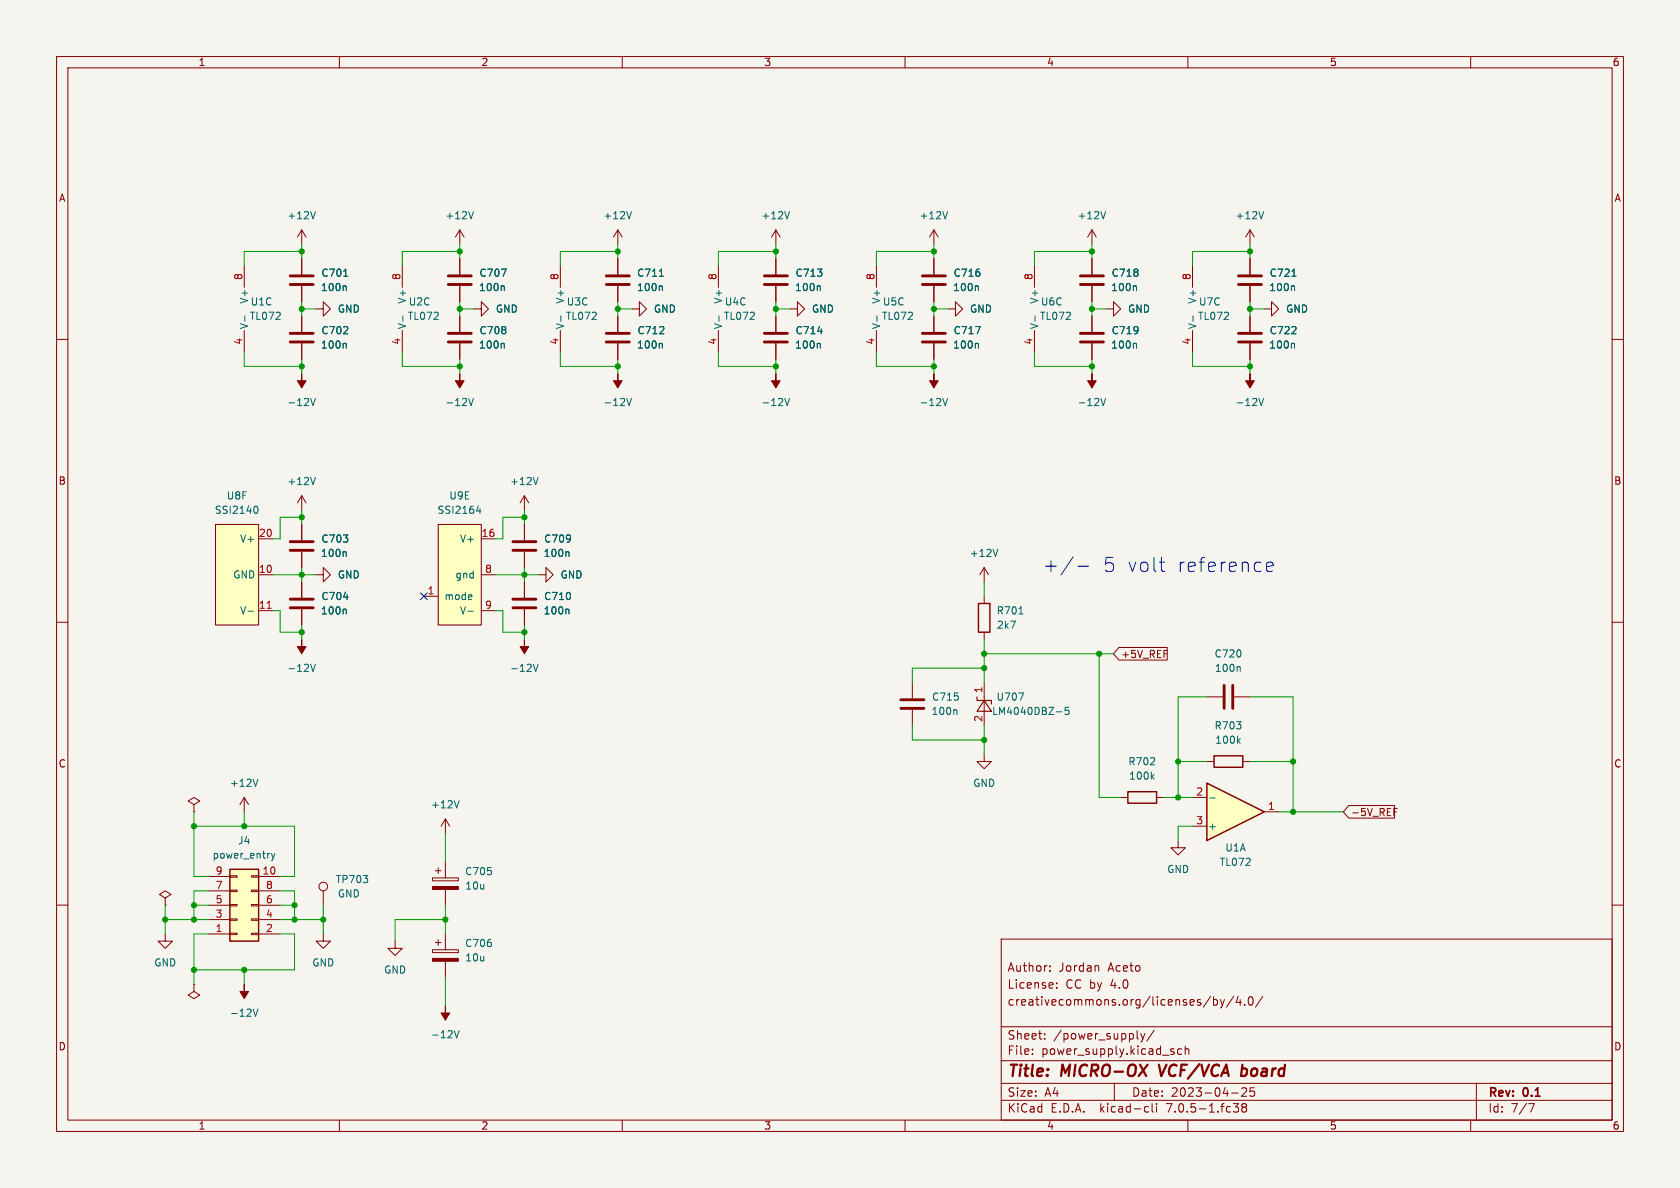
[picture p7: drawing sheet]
<svg xmlns="http://www.w3.org/2000/svg" width="297mm" height="210mm" viewBox="0 0 297 210" stroke-linecap="round" stroke-linejoin="round" font-family="sans-serif">
<path d="M0 0h297v210h-297z" fill="#f5f4ef" stroke="#f5f4ef" stroke-width=".18"/>
<g fill="none" stroke="#840000" stroke-width=".18">
<path d="M10 10h277v190h-277zM12 12h273v186h-273zM60 10v2M110 10v2M160 10v2M210 10v2M260 10v2M10 60h2M43.2 47v3.8M43.2 58.4v3.8M53.3 40.6v2.6M53.3 45.7v2.8"/>
<path d="M53.3 50.5v2.8M53.3 55.9v2.8M53.3 40.6l-.7 1.3M53.3 40.6l.8 1.3M55.9 54.6h1.2v-1.3l1.3 1.3-1.3 1.3v-1.3M71.1 47v3.8M71.1 58.4v3.8M81.3 40.6l-.8 1.3M81.3 40.6v2.6M81.3 45.7v2.8M81.3 50.5v2.8M81.3 55.9v2.8"/>
<path d="M81.3 40.6l.7 1.3M83.8 54.6h1.3v-1.3l1.3 1.3-1.3 1.3v-1.3M99.1 47v3.8M99.1 58.4v3.8M109.2 40.6l-.7 1.3M109.2 40.6v2.6M109.2 45.7v2.8M109.2 50.5v2.8M109.2 55.9v2.8M109.2 40.6l.8 1.3M111.8 54.6h1.2v-1.3l1.3 1.3-1.3 1.3v-1.3M127 47v3.8"/>
<path d="M127 58.4v3.8M137.2 40.6l-.8 1.3M137.2 40.6v2.6M137.2 45.7v2.8M137.2 50.5v2.8M137.2 55.9v2.8M137.2 40.6l.7 1.3M139.7 54.6h1.3v-1.3l1.2 1.3-1.2 1.3v-1.3M154.9 47v3.8M154.9 58.4v3.8M165.1 40.6v2.6M165.1 45.7v2.8"/>
<path d="M165.1 50.5v2.8M165.1 55.9v2.8M165.1 40.6l-.8 1.3M165.1 40.6l.8 1.3M167.6 54.6h1.3v-1.3l1.3 1.3-1.3 1.3v-1.3M182.9 47v3.8M182.9 58.4v3.8M193 40.6v2.6M193 45.7v2.8M193 50.5v2.8M193 55.9v2.8M193 40.6l-.7 1.3"/>
<path d="M193 40.6l.8 1.3M195.6 54.6h1.2v-1.3l1.3 1.3-1.3 1.3v-1.3M210.8 47v3.8M210.8 58.4v3.8M221 40.6v2.6M221 45.7v2.8M221 50.5v2.8M221 55.9v2.8M221 40.6l-.8 1.3M221 40.6l.7 1.3M223.5 54.6h1.3v-1.3l1.3 1.3-1.3 1.3v-1.3M285 60h2"/>
<path d="M53.3 60.7v2.8M81.3 60.7v2.8M109.2 60.7v2.8M137.2 60.7v2.8M165.1 60.7v2.8M193 60.7v2.8M221 60.7v2.8M38.1 92.7h7.6v17.8h-7.6zM45.7 95.3h2.6M53.3 87.6v2.6M53.3 92.7v2.8M53.3 97.5v2.8"/>
<path d="M53.3 87.6l-.7 1.3M53.3 87.6l.8 1.3M77.5 92.7h7.6v17.8h-7.6zM85.1 95.3h2.5M92.7 87.6v2.6M92.7 92.7v2.8M92.7 97.5v2.8M92.7 87.6l-.8 1.3M92.7 87.6l.8 1.3M10 110h2M45.7 101.6h2.6M45.7 108h2.6"/>
<path d="M53.3 102.9v2.8M53.3 107.7v2.8M55.9 101.6h1.2v-1.3l1.3 1.3-1.3 1.3v-1.3M74.9 105.4h2.6M85.1 101.6h2.5M85.1 108h2.5M92.7 102.9v2.8M92.7 107.7v2.8M95.2 101.6h1.3v-1.3l1.3 1.3-1.3 1.3v-1.3M174 100.3l-.8 1.3M174 100.3v2.6M174 100.3l.8 1.3"/>
<path d="M285 110h2M174 133.4v1.2h-1.3l1.3 1.3 1.3-1.3h-1.3M10 160h2M29.2 158.8l1-.7-1-.6-1 .6 1 .7v1.2M34.3 142.2l1-.6-1-.6-1 .6 1 .6v1.3M34.3 143.5h.1M36.8 154.9h3.8M36.8 157.5h3.8M40.6 154.8h1.3v.3h-1.3zM40.6 157.4h1.3v.2h-1.3zM40.6 159.9h1.3v.2h-1.3zM43.2 141v2.5"/>
<path d="M43.2 141l-.8 1.2M43.2 141l.7 1.2M44.4 154.8h1.3v.3h-1.3zM44.4 157.4h1.3v.2h-1.3zM44.4 159.9h1.3v.2h-1.3zM45.7 154.9h3.8M45.7 157.5h3.8M57.1 157.5v2.5M76.5 155.2h4.5v.5h-4.5zM77 153.9h1M77.5 153.4v1M78.7 144.8l-.7 1.3"/>
<path d="M78.7 144.8v2.5M78.7 152.4v2.8M78.7 157.2v2.8M78.7 144.8l.8 1.3M198.1 141h1.3M204.5 141h1.2M208.3 148.6v1.3h1.2l-1.2 1.2-1.3-1.2h1.3M285 160h2M29.2 160h.1M29.2 165.1v1.3h-1.3l1.3 1.2 1.3-1.2h-1.3M36.8 165.1h3.8M36.8 162.6h3.8"/>
<path d="M36.8 160h3.8M40.6 162.4h1.3v.3h-1.3zM40.6 165h1.3v.2h-1.3zM44.4 162.4h1.3v.3h-1.3zM44.4 165h1.3v.2h-1.3zM45.7 165.1h3.8M45.7 162.6h3.8M45.7 160h3.8M57.1 165.1v1.3h1.3l-1.3 1.2-1.2-1.2h1.2M69.8 166.4v1.2h1.3l-1.3 1.3-1.2-1.3h1.2M76.5 167.9h4.5v.5h-4.5zM77 166.6h1"/>
<path d="M77.5 166.1v1M78.7 165.1v2.8M78.7 169.9v2.8M177 166h108v32h-108zM185.6 171.6v.1M185.6 170.8v.1M186.8 174.6v.1M186.8 173.8v.1M194 170.7l.2 .2v.8M214 176.1l-1.3 2M214.5 176.2v1.5M214.5 176.8l.5-.1 .2 .3v.4l-.1 .2h-.6"/>
<path d="M215.7 176.7l.4 1M216.1 177.7l-.1 .4-.3 .1M216.5 176.7l-.4 1M218.1 176.1l-1.3 2M218.9 176.1l-.4 1.1h1M219.2 176.7v1M220 177.6v.1M220.8 176.3l.2-.1a.81 .81 0 0 1 .6 .6 .81 .81 0 0 1-.3 .8l-.1 .1a.81 .81 0 0 1-.4-1.4zM223.2 176.1l-1.2 2M60 198v2M110 198v2M160 198v2"/>
<path d="M177 194.5h108M177 191.5h108M177 187.5h108M177 181.5h108M182.5 186.3v.1M182.5 185.5v.1M184.7 183.6v.1M184.7 182.8v.1M197 191.5v3M201 182.2v1.3l.2 .2M201.7 182.7l.3 1M202 183.7l-.1 .4-.2 .1"/>
<path d="M202.4 182.7l-.4 1M202.5 196.5h.5M202.5 195.7h.5M203.7 195.1v1.3l.2 .2M204 182.1l-1.3 2M204.5 195.1v.1M204.5 195.6v1M207.2 185.9l.3 .1 .1 .2-.2 .2h-.3M207.2 185.4l.3 .1M208.9 185.5l-.4-.1-.3 .3v.4l.1 .2h.6M209.5 185.5l.2-.1 .4 .1 .1 .9M209.5 184.9v1.5"/>
<path d="M210 198v2M217.7 193.2h1.2M218 195.1h1l-.5 .6 .4 .1v.7l-.2 .1h-.5l-.2-.1M219.5 192.4l.6-.1 .2 .1 .1 .3-.9 1.1h.9M219.8 195.7l-.3-.2 .3-.4h.3l.3 .3-.3 .3M219.8 195.7l-.3 .3 .1 .5 .2 .1h.3l.3-.3-.1-.4-.2-.2M219.8 195.7h.3M221.7 192.3h-.7v.7l.2-.1h.5l.1 .3-.1 .5-.2 .1-.5-.1M260 198v2M261 191.5v6.5M270.2 195.1h1l-.6 1.5"/>
<circle cx="57.1" cy="156.7" r=".76"/>
</g>
<path d="M204.9 188.2l.4 2M219.4 190.1l.6 .1M219.6 188.2l-.2 2M219.8 188.9l-.2 .1" fill="none" stroke="#840000" stroke-width=".4"/>
<g fill="none" stroke="#006464" stroke-width=".18">
<path d="M55.8 37.4l-.5 1.3M83.7 37.4l-.4 1.3M111.6 37.4l-.4 1.3M139.6 37.4l-.4 1.3M167.5 37.4l-.4 1.3M195.5 37.4l-.5 1.3M223.4 37.4l-.4 1.3M43.3 55.8v1M60.8 48.8h.7M61 50.5l.2 .2v.7M71.2 55.8v1M89 50.5l.2 .2v.7"/>
<path d="M99.2 55.8v1M116.6 48.8h.7M116.9 50.5l.2 .2v.7M127.1 55.8v1M144.9 50.5l.1 .2v.7M155 55.8v1M172.8 50.5l.2 .2v.7M183 55.8v1M200.7 50.5l.2 .2v.7M210.9 55.8v1M228.4 48.8h.7M228.7 50.5l.2 .2v.7"/>
<path d="M54.9 70.4l.4 1.3 .5-1.3M61 60.7l.2 .2v.6M82.9 70.4l.4 1.3 .4-1.3M89 60.7l.2 .2v.6M110.8 70.4l.4 1.3 .4-1.3M116.9 60.7l.2 .2v.6M138.7 70.4l.5 1.3 .4-1.3M144.9 60.7l.1 .2v.6M166.7 70.4l.4 1.3 .4-1.3M172.8 60.7l.2 .2v.6M194.6 70.4l.4 1.3 .5-1.3M200.7 60.7l.2 .2v.6"/>
<path d="M222.6 70.4l.4 1.3 .4-1.3M228.7 60.7l.2 .2v.6M45.2 89.5a.68 .68 0 0 1 .4 .6 .68 .68 0 0 1-.4 .6M55.8 84.4l-.5 1.3M61 97.5l.2 .2v.7M84.2 90.3h.8M84.8 89.9v.8M95.1 84.4l-.4 1.3M100.4 97.5l.2 .2v.7M176.4 97.1l-.4 1.3M43.8 108h1M54.9 117.4l.4 1.3 .5-1.3"/>
<path d="M61 107.7l.2 .2v.6M82.7 108h1M94.3 117.4l.4 1.3 .4-1.3M100.4 107.7l.2 .2v.6M45.6 137.7l-.4 1.3M203.7 137.3l.3 .4M204 136.9l-.5 .5M48 150.9l.3 .8M48.3 151.7l-.3 .4M48.6 150.9l-.3 .8M81.2 141.5l-.5 1.3M44.8 178.4l.4 1.2 .4-1.2"/>
<path d="M80.3 182.2l.4 1.3 .5-1.3"/>
</g>
<g fill="none" stroke="#840000" stroke-width=".51">
<path d="M51.3 50.3h4.1M51.3 48.8h4.1M51.3 58.9h4.1M79.2 50.3h4.1M79.2 48.8h4.1M79.2 58.9h4.1M107.2 50.3h4.1M107.2 48.8h4.1M107.2 58.9h4.1M135.1 50.3h4.1M135.1 48.8h4.1M135.1 58.9h4.1"/>
<path d="M163.1 50.3h4M163.1 48.8h4M163.1 58.9h4M191 50.3h4.1M191 48.8h4.1M191 58.9h4.1M218.9 50.3h4.1M218.9 48.8h4.1M218.9 58.9h4.1M51.3 60.5h4.1M79.2 60.5h4.1M107.2 60.5h4.1"/>
<path d="M135.1 60.5h4.1M163.1 60.5h4M191 60.5h4.1M218.9 60.5h4.1M51.3 97.3h4.1M51.3 95.8h4.1M90.7 97.3h4M90.7 95.8h4M51.3 107.4h4.1M51.3 105.9h4.1M90.7 107.4h4M90.7 105.9h4"/>
</g>
<g fill="#840000" stroke="#840000" stroke-width=".18">
<path d="M53.3 113v1.3h.8l-.8 1.3-.7-1.3h.7z"/>
<path d="M76.5 156.7h4.5v.5h-4.5z"/>
<path d="M137.2 66v1.3h.7l-.7 1.3-.8-1.3h.8z"/>
<path d="M165.1 66v1.3h.8l-.8 1.3-.8-1.3h.8z"/>
<path d="M109.2 66v1.3h.8l-.8 1.3-.7-1.3h.7z"/>
<path d="M81.3 66v1.3h.7l-.7 1.3-.8-1.3h.8z"/>
<path d="M43.2 174v1.3h.7l-.7 1.2-.8-1.2h.8z"/>
<path d="M76.5 169.4h4.5v.5h-4.5z"/>
<path d="M78.7 177.8v1.3h.8l-.8 1.2-.7-1.2h.7z"/>
<path d="M221 66v1.3h.7l-.7 1.3-.8-1.3h.8z"/>
<path d="M193 66v1.3h.8l-.8 1.3-.7-1.3h.7z"/>
<path d="M53.3 66v1.3h.8l-.8 1.3-.7-1.3h.7z"/>
<path d="M92.7 113v1.3h.8l-.8 1.3-.8-1.3h.8z"/>
</g>
<g fill="#ffffc2" stroke="#ffffc2" stroke-width=".18">
<path d="M38.1 92.7h7.6v17.8h-7.6z"/>
<path d="M77.5 92.7h7.6v17.8h-7.6z"/>
<path d="M40.6 153.7h5.1v12.7h-5.1z"/>
</g>
<path d="M47.2 107.5h.8" fill="none" stroke="#a90000" stroke-width=".18"/>
<path d="M199.4 140h5.1v2h-5.1zM40.6 153.7h5.1v12.7h-5.1z" fill="none" stroke="#840000" stroke-width=".25"/>
<path d="M213.4 138.4l10.1 5.1-10.1 5.1z" fill="#ffffc2"/>
<path d="M173 106.7h2v5.1h-2zM213.4 138.4l10.1 5.1-10.1 5.1zM214.6 133.6h5.1v2h-5.1z" fill="none" stroke="#840000" stroke-width=".25"/>
<g fill="none" stroke="#840000" stroke-width=".18">
<path d="M53.3 45.7v2.8M53.3 50.5v2.8M53.3 55.9v2.8M81.3 45.7v2.8M81.3 50.5v2.8M81.3 55.9v2.8M109.2 45.7v2.8M109.2 50.5v2.8M109.2 55.9v2.8M137.2 45.7v2.8M137.2 50.5v2.8M137.2 55.9v2.8"/>
<path d="M165.1 45.7v2.8M165.1 50.5v2.8M165.1 55.9v2.8M193 45.7v2.8M193 50.5v2.8M193 55.9v2.8M221 45.7v2.8M221 50.5v2.8M221 55.9v2.8M53.3 60.7v2.8M81.3 60.7v2.8M109.2 60.7v2.8"/>
<path d="M137.2 60.7v2.8M165.1 60.7v2.8M193 60.7v2.8M221 60.7v2.8M53.3 92.7v2.8M53.3 97.5v2.8M92.7 92.7v2.8M92.7 97.5v2.8M53.3 102.9v2.8M53.3 107.7v2.8M92.7 102.9v2.8M92.7 107.7v2.8"/>
<path d="M174 105.4v1.3M174 111.8v1.2M197.8 114.5h8.6v2.2h-8.6l-1-1.1zM161.3 120.7v2.7M161.3 125.5v2.8M174 120.7v7.6M213.4 123.2h2.8M213.4 134.6h1.2M218.2 123.2h2.8M219.7 134.6h1.3M210.8 141h2.6M210.8 146.1h2.6"/>
<path d="M223.5 143.5h2.6M238.4 142.4h8.1v2.2h-8.1l-.9-1.1zM246.4 143.5h.4M246.4 142.9h.6M34.3 174v1.3l1 .6-1 .6-1-.6 1-.6M34.3 174h.1"/>
</g>
<g fill="none" stroke="#006464" stroke-width=".18">
<path d="M60.8 48.8h.7M61 50.5l.2 .2v.7M89 50.5l.2 .2v.7M116.6 48.8h.7M116.9 50.5l.2 .2v.7M144.9 50.5l.1 .2v.7M172.8 50.5l.2 .2v.7M200.7 50.5l.2 .2v.7M228.4 48.8h.7M228.7 50.5l.2 .2v.7M61 60.7l.2 .2v.6M89 60.7l.2 .2v.6"/>
<path d="M116.9 60.7l.2 .2v.6M144.9 60.7l.1 .2v.6M172.8 60.7l.2 .2v.6M200.7 60.7l.2 .2v.6M228.7 60.7l.2 .2v.6M61 97.5l.2 .2v.7M100.4 97.5l.2 .2v.7M61 107.7l.2 .2v.6M100.4 107.7l.2 .2v.6M180.1 108.5h.8M219.1 117.8l.2 .2v.7M169 125.5l.2 .1v.7"/>
<path d="M180.1 122.5h.9l-.6 1.3M186.8 125.8h.9M188.9 125h-.6v.6l.1-.1 .5 .1 .1 .2-.1 .4-.1 .1-.5-.1M218.9 130.9l.4 .5M219.3 130.5l-.5 .5M213.9 141.1h1"/>
</g>
<path d="M159.3 125.2h4M159.3 123.7h4M216.4 121.2v4M217.9 121.2v4" fill="none" stroke="#840000" stroke-width=".51"/>
<path d="M172.7 123.2v.6h2.6v.7M174 123.8l1.3 1.9h-2.6z" fill="none" stroke="#840000" stroke-width=".2"/>
<path d="M189.7 98.4l-2.1 3.2M205 99.4h.9M190.6 100.1h1.9M205.4 100.9l.5 .1M223.9 100.2l1.2-.2-.1-.5-.7-.1-.4 .3v1l.1 .2 .3 .1 .7-.1" fill="none" stroke="#0000c2" stroke-width=".18"/>
<g fill="none" stroke="#009600" stroke-width=".18">
<path d="M53.3 44.5h-10.1v2.5M53.3 43.2v2.5M53.3 53.3v2.6M53.3 54.6h2.6M81.3 44.5h-10.2v2.5M81.3 43.2v2.5M81.3 53.3v2.6M81.3 54.6h2.5M109.2 44.5h-10.1v2.5M109.2 54.6h2.6M109.2 43.2v2.5M109.2 53.3v2.6"/>
<path d="M137.2 44.5h-10.2v2.5M137.2 54.6h2.5M137.2 43.2v2.5M137.2 53.3v2.6M165.1 44.5h-10.2v2.5M165.1 54.6h2.5M165.1 43.2v2.5M165.1 53.3v2.6M193 44.5h-10.1v2.5M193 43.2v2.5M193 53.3v2.6M193 54.6h2.6"/>
<path d="M221 44.5h-10.2v2.5M221 54.6h2.5M221 43.2v2.5M221 53.3v2.6M43.2 62.2v2.6h10.1M53.3 63.5v2.5M71.1 62.2v2.6h10.2M81.3 63.5v2.5M99.1 62.2v2.6h10.1M109.2 63.5v2.5M127 62.2v2.6h10.2M137.2 63.5v2.5"/>
<path d="M154.9 62.2v2.6h10.2M165.1 63.5v2.5M182.9 62.2v2.6h10.1M193 63.5v2.5M210.8 62.2v2.6h10.2M221 63.5v2.5M53.3 91.4h-3.8v3.9h-1.2M53.3 90.2v2.5M92.7 91.4h-3.8v3.9h-1.3M92.7 90.2v2.5M48.3 101.6h7.6M48.3 108h1.2v3.8h3.8"/>
<path d="M53.3 100.3v2.6M53.3 110.5v2.5M87.6 101.6h7.6M87.6 108h1.3v3.8h3.8M92.7 100.3v2.6M92.7 110.5v2.5M174 102.9v2.5M174 113v7.7M174 118.1h-12.7v2.6M174 115.6h22.8M194.3 115.6v25.4h3.8M161.3 128.3v2.5h12.7"/>
<path d="M174 128.3v5.1M208.3 134.6h5.1M213.4 123.2h-5.1v17.8M221 134.6h7.6M221 123.2h7.6v20.3M34.3 143.5v11.4h2.5M34.3 146.1h17.8v8.8h-2.6M36.8 157.5h-2.5v5.1M43.2 143.5v2.6M49.5 157.5h2.6v5.1M78.7 147.3v5.1M205.7 141h5.1"/>
<path d="M210.8 146.1h-2.5v2.5M226.1 143.5h11.4M29.2 162.6h7.6M29.2 160v5.1M34.3 160h2.5M36.8 165.1h-2.5v8.9M43.2 171.5v2.5M49.5 165.1h2.6v6.4h-17.8M49.5 162.6h7.6M49.5 160h2.6M57.1 160v5.1M78.7 162.6h-8.9v3.8"/>
<path d="M78.7 160v5.1M78.7 172.7v5.1"/>
</g>
<path d="M74.3 104.8l1.2 1.2M75.5 104.8l-1.2 1.2" fill="none" stroke="#000084" stroke-width=".18"/>
<g fill="#009600" stroke="#009600" stroke-width=".18">
<circle cx="43.2" cy="171.5" r=".46"/>
<circle cx="34.3" cy="171.5" r=".46"/>
<circle cx="34.3" cy="160" r=".46"/>
<circle cx="34.3" cy="162.6" r=".46"/>
<circle cx="29.2" cy="162.6" r=".46"/>
<circle cx="34.3" cy="146.1" r=".46"/>
<circle cx="174" cy="118.1" r=".46"/>
<circle cx="228.6" cy="134.6" r=".46"/>
<circle cx="208.3" cy="134.6" r=".46"/>
<circle cx="194.3" cy="115.6" r=".46"/>
<circle cx="174" cy="130.8" r=".46"/>
<circle cx="208.3" cy="141" r=".46"/>
<circle cx="228.6" cy="143.5" r=".46"/>
<circle cx="174" cy="115.6" r=".46"/>
<circle cx="109.2" cy="54.6" r=".46"/>
<circle cx="137.2" cy="54.6" r=".46"/>
<circle cx="109.2" cy="44.5" r=".46"/>
<circle cx="81.3" cy="64.8" r=".46"/>
<circle cx="137.2" cy="44.5" r=".46"/>
<circle cx="81.3" cy="44.5" r=".46"/>
<circle cx="81.3" cy="54.6" r=".46"/>
<circle cx="109.2" cy="64.8" r=".46"/>
<circle cx="165.1" cy="64.8" r=".46"/>
<circle cx="165.1" cy="44.5" r=".46"/>
<circle cx="193" cy="44.5" r=".46"/>
<circle cx="137.2" cy="64.8" r=".46"/>
<circle cx="165.1" cy="54.6" r=".46"/>
<circle cx="78.7" cy="162.6" r=".46"/>
<circle cx="43.2" cy="146.1" r=".46"/>
<circle cx="53.3" cy="91.4" r=".46"/>
<circle cx="53.3" cy="101.6" r=".46"/>
<circle cx="53.3" cy="111.8" r=".46"/>
<circle cx="92.7" cy="111.8" r=".46"/>
<circle cx="92.7" cy="101.6" r=".46"/>
<circle cx="92.7" cy="91.4" r=".46"/>
<circle cx="53.3" cy="54.6" r=".46"/>
<circle cx="53.3" cy="64.8" r=".46"/>
<circle cx="53.3" cy="44.5" r=".46"/>
<circle cx="193" cy="54.6" r=".46"/>
<circle cx="221" cy="44.5" r=".46"/>
<circle cx="221" cy="54.6" r=".46"/>
<circle cx="193" cy="64.8" r=".46"/>
<circle cx="221" cy="64.8" r=".46"/>
<circle cx="52.1" cy="162.6" r=".46"/>
<circle cx="57.1" cy="162.6" r=".46"/>
<circle cx="52.1" cy="160" r=".46"/>
</g>
<g font-size="3.5" fill="#0000c2">
<text x="184.1" y="101.4">+/-</text>
<text x="194.7" y="101.4">5 volt</text>
<text x="207.6" y="101.4">reference</text>
</g>
<g font-size="2.8" fill="#840000">
<text x="178" y="190.8">Title:</text>
<text x="187.5" y="190.8">MICRO-OX</text>
<text x="205.4" y="190.8">VCF/VCA</text>
<text x="220.5" y="190.8">board</text>
</g>
<g font-size="2.1" fill="#840000">
<text x="178" y="171.9">Author:</text>
<text x="187.1" y="171.9">Jordan</text>
<text x="195.8" y="171.9">Aceto</text>
<text x="178" y="177.9">creativecommons.org/licenses/by/4.0/</text>
<text x="178" y="174.9">License:</text>
<text x="188.3" y="174.9">CC by</text>
<text x="196.2" y="174.9">4.0</text>
<text x="178" y="183.9">Sheet:</text>
<text x="186.2" y="183.9">/power_supply/</text>
<text x="178" y="186.6">File:</text>
<text x="184" y="186.6">power_supply.kicad_sch</text>
<text x="178" y="196.8">KiCad</text>
<text x="178" y="194">Size:</text>
<text x="184.6" y="194">A4</text>
<text x="185.7" y="196.8">E.D.A.</text>
<text x="194.4" y="196.8">kicad-cli</text>
<text x="200" y="194">Date:</text>
<text x="206.2" y="196.8">7.0.5-1.fc38</text>
<text x="206.9" y="194">2023-04-25</text>
<text x="263" y="194.2">Rev:</text>
<text x="263" y="196.8">Id:</text>
<text x="267" y="196.8">7/7</text>
<text x="269.2" y="194.2">0.1</text>
</g>
<g font-size="1.8" fill="#840000">
<text x="35" y="11.8">1</text>
<text x="85" y="11.8">2</text>
<text x="135" y="11.8">3</text>
<text x="185" y="11.8">4</text>
<text x="235" y="11.8">5</text>
<text x="285" y="11.8">6</text>
<text x="10.4" y="35.8">A</text>
<text x="285.4" y="35.8">A</text>
<text x="10.3" y="85.8">B</text>
<text x="285.3" y="85.8">B</text>
<text x="198.1" y="116.5">+5V_REF</text>
<text x="10.3" y="135.8">C</text>
<text x="285.3" y="135.8">C</text>
<text x="238.8" y="144.4">-5V_REF</text>
<text x="10.3" y="185.8">D</text>
<text x="285.3" y="185.8">D</text>
<text x="35" y="199.8">1</text>
<text x="85" y="199.8">2</text>
<text x="135" y="199.8">3</text>
<text x="185" y="199.8">4</text>
<text x="235" y="199.8">5</text>
<text x="285" y="199.8">6</text>
</g>
<g font-size="1.8" fill="#006464">
<text x="50.7" y="38.9">+12V</text>
<text x="78.7" y="38.9">+12V</text>
<text x="106.6" y="38.9">+12V</text>
<text x="134.6" y="38.9">+12V</text>
<text x="162.5" y="38.9">+12V</text>
<text x="190.4" y="38.9">+12V</text>
<text x="218.4" y="38.9">+12V</text>
<text x="44" y="53.7" transform="rotate(-90 44 53.7)">V+</text>
<text x="56.7" y="51.6">100n</text>
<text x="56.8" y="49.1">C701</text>
<text x="71.9" y="53.7" transform="rotate(-90 71.9 53.7)">V+</text>
<text x="84.6" y="51.6">100n</text>
<text x="84.7" y="49.1">C707</text>
<text x="99.9" y="53.7" transform="rotate(-90 99.9 53.7)">V+</text>
<text x="112.6" y="51.6">100n</text>
<text x="112.6" y="49.1">C711</text>
<text x="127.8" y="53.7" transform="rotate(-90 127.8 53.7)">V+</text>
<text x="140.5" y="51.6">100n</text>
<text x="140.6" y="49.1">C713</text>
<text x="155.8" y="53.7" transform="rotate(-90 155.8 53.7)">V+</text>
<text x="168.4" y="51.6">100n</text>
<text x="168.5" y="49.1">C716</text>
<text x="183.7" y="53.7" transform="rotate(-90 183.7 53.7)">V+</text>
<text x="196.4" y="51.6">100n</text>
<text x="196.5" y="49.1">C718</text>
<text x="211.6" y="53.7" transform="rotate(-90 211.6 53.7)">V+</text>
<text x="224.3" y="51.6">100n</text>
<text x="224.4" y="49.1">C721</text>
<text x="44" y="58.3" transform="rotate(-90 44 58.3)">V-</text>
<text x="44.1" y="56.7">TL072</text>
<text x="44.3" y="54.2">U1C</text>
<text x="56.8" y="59.2">C702</text>
<text x="59.7" y="55.4">GND</text>
<text x="71.9" y="58.3" transform="rotate(-90 71.9 58.3)">V-</text>
<text x="72" y="56.7">TL072</text>
<text x="72.2" y="54.2">U2C</text>
<text x="84.7" y="59.2">C708</text>
<text x="87.6" y="55.4">GND</text>
<text x="99.9" y="58.3" transform="rotate(-90 99.9 58.3)">V-</text>
<text x="100" y="56.7">TL072</text>
<text x="100.1" y="54.2">U3C</text>
<text x="112.6" y="59.2">C712</text>
<text x="115.5" y="55.4">GND</text>
<text x="127.8" y="58.3" transform="rotate(-90 127.8 58.3)">V-</text>
<text x="127.9" y="56.7">TL072</text>
<text x="128.1" y="54.2">U4C</text>
<text x="140.6" y="59.2">C714</text>
<text x="143.5" y="55.4">GND</text>
<text x="155.8" y="58.3" transform="rotate(-90 155.8 58.3)">V-</text>
<text x="155.9" y="56.7">TL072</text>
<text x="156" y="54.2">U5C</text>
<text x="168.5" y="59.2">C717</text>
<text x="171.4" y="55.4">GND</text>
<text x="183.7" y="58.3" transform="rotate(-90 183.7 58.3)">V-</text>
<text x="183.8" y="56.7">TL072</text>
<text x="184" y="54.2">U6C</text>
<text x="196.5" y="59.2">C719</text>
<text x="199.4" y="55.4">GND</text>
<text x="211.6" y="58.3" transform="rotate(-90 211.6 58.3)">V-</text>
<text x="211.7" y="56.7">TL072</text>
<text x="211.9" y="54.2">U7C</text>
<text x="224.4" y="59.2">C722</text>
<text x="227.3" y="55.4">GND</text>
<text x="56.7" y="61.8">100n</text>
<text x="84.6" y="61.8">100n</text>
<text x="112.6" y="61.8">100n</text>
<text x="140.5" y="61.8">100n</text>
<text x="168.4" y="61.8">100n</text>
<text x="196.4" y="61.8">100n</text>
<text x="224.3" y="61.8">100n</text>
<text x="50.7" y="71.9">-12V</text>
<text x="78.7" y="71.9">-12V</text>
<text x="106.6" y="71.9">-12V</text>
<text x="134.6" y="71.9">-12V</text>
<text x="162.5" y="71.9">-12V</text>
<text x="190.4" y="71.9">-12V</text>
<text x="218.4" y="71.9">-12V</text>
<text x="40" y="88.5">U8F</text>
<text x="50.7" y="85.9">+12V</text>
<text x="79.4" y="88.5">U9E</text>
<text x="90.1" y="85.9">+12V</text>
<text x="37.9" y="91">SSI2140</text>
<text x="77.3" y="91">SSI2164</text>
<text x="42.4" y="96.1">V+</text>
<text x="56.7" y="98.6">100n</text>
<text x="56.8" y="96.1">C703</text>
<text x="81.3" y="96.1">V+</text>
<text x="96" y="98.6">100n</text>
<text x="96.1" y="96.1">C709</text>
<text x="171.4" y="98.6">+12V</text>
<text x="41.2" y="102.4">GND</text>
<text x="56.8" y="106.2">C704</text>
<text x="59.7" y="102.4">GND</text>
<text x="78.5" y="106.2">mode</text>
<text x="80.5" y="102.4">gnd</text>
<text x="96.1" y="106.2">C710</text>
<text x="99" y="102.4">GND</text>
<text x="42.4" y="108.8">V-</text>
<text x="56.7" y="108.8">100n</text>
<text x="81.3" y="108.8">V-</text>
<text x="96" y="108.8">100n</text>
<text x="176.1" y="108.8">R701</text>
<text x="176.2" y="111.3">2k7</text>
<text x="50.7" y="118.9">-12V</text>
<text x="90.1" y="118.9">-12V</text>
<text x="214.7" y="116.4">C720</text>
<text x="214.7" y="118.9">100n</text>
<text x="164.7" y="124">C715</text>
<text x="176.1" y="124">U707</text>
<text x="164.6" y="126.6">100n</text>
<text x="175.3" y="126.6">LM4040DBZ-5</text>
<text x="214.7" y="129.1">R703</text>
<text x="214.8" y="131.6">100k</text>
<text x="199.4" y="135.4">R702</text>
<text x="199.5" y="138">100k</text>
<text x="40.6" y="139.3">+12V</text>
<text x="76.1" y="143.1">+12V</text>
<text x="172" y="139.3">GND</text>
<text x="42" y="149.4">J4</text>
<text x="213.5" y="146.9">+</text>
<text x="37.5" y="152">power_entry</text>
<text x="82.2" y="154.9">C705</text>
<text x="206.3" y="154.5">GND</text>
<text x="215.6" y="153.2">TL072</text>
<text x="216.6" y="150.7">U1A</text>
<text x="59.3" y="156.3">TP703</text>
<text x="59.7" y="158.8">GND</text>
<text x="82.2" y="157.4">10u</text>
<text x="82.2" y="167.6">C706</text>
<text x="27.2" y="171">GND</text>
<text x="55.2" y="171">GND</text>
<text x="67.9" y="172.3">GND</text>
<text x="82.2" y="170.1">10u</text>
<text x="40.6" y="179.9">-12V</text>
<text x="76.1" y="183.7">-12V</text>
</g>
<g font-size="1.8" fill="#a90000">
<text x="42.9" y="49.6" transform="rotate(-90 42.9 49.6)">8</text>
<text x="70.9" y="49.6" transform="rotate(-90 70.9 49.6)">8</text>
<text x="98.8" y="49.6" transform="rotate(-90 98.8 49.6)">8</text>
<text x="126.7" y="49.6" transform="rotate(-90 126.7 49.6)">8</text>
<text x="154.7" y="49.6" transform="rotate(-90 154.7 49.6)">8</text>
<text x="182.6" y="49.6" transform="rotate(-90 182.6 49.6)">8</text>
<text x="210.6" y="49.6" transform="rotate(-90 210.6 49.6)">8</text>
<text x="42.9" y="61" transform="rotate(-90 42.9 61)">4</text>
<text x="70.9" y="61" transform="rotate(-90 70.9 61)">4</text>
<text x="98.8" y="61" transform="rotate(-90 98.8 61)">4</text>
<text x="126.7" y="61" transform="rotate(-90 126.7 61)">4</text>
<text x="154.7" y="61" transform="rotate(-90 154.7 61)">4</text>
<text x="182.6" y="61" transform="rotate(-90 182.6 61)">4</text>
<text x="210.6" y="61" transform="rotate(-90 210.6 61)">4</text>
<text x="45.7" y="95">20</text>
<text x="85.1" y="95">16</text>
<text x="45.7" y="101.3">10</text>
<text x="85.7" y="101.3">8</text>
<text x="45.7" y="107.7">11</text>
<text x="75.5" y="105.2">1</text>
<text x="85.7" y="107.7">9</text>
<text x="173.7" y="122.6" transform="rotate(-90 173.7 122.6)">1</text>
<text x="173.7" y="127.7" transform="rotate(-90 173.7 127.7)">2</text>
<text x="211.4" y="140.7">2</text>
<text x="224.1" y="143.3">1</text>
<text x="211.4" y="145.8">3</text>
<text x="38.1" y="154.7">9</text>
<text x="46.4" y="154.7">10</text>
<text x="38.1" y="159.8">5</text>
<text x="38.1" y="157.2">7</text>
<text x="47" y="159.8">6</text>
<text x="47" y="157.2">8</text>
<text x="38.1" y="164.8">1</text>
<text x="38.1" y="162.3">3</text>
<text x="47" y="164.8">2</text>
<text x="47" y="162.3">4</text>
</g>
</svg>
